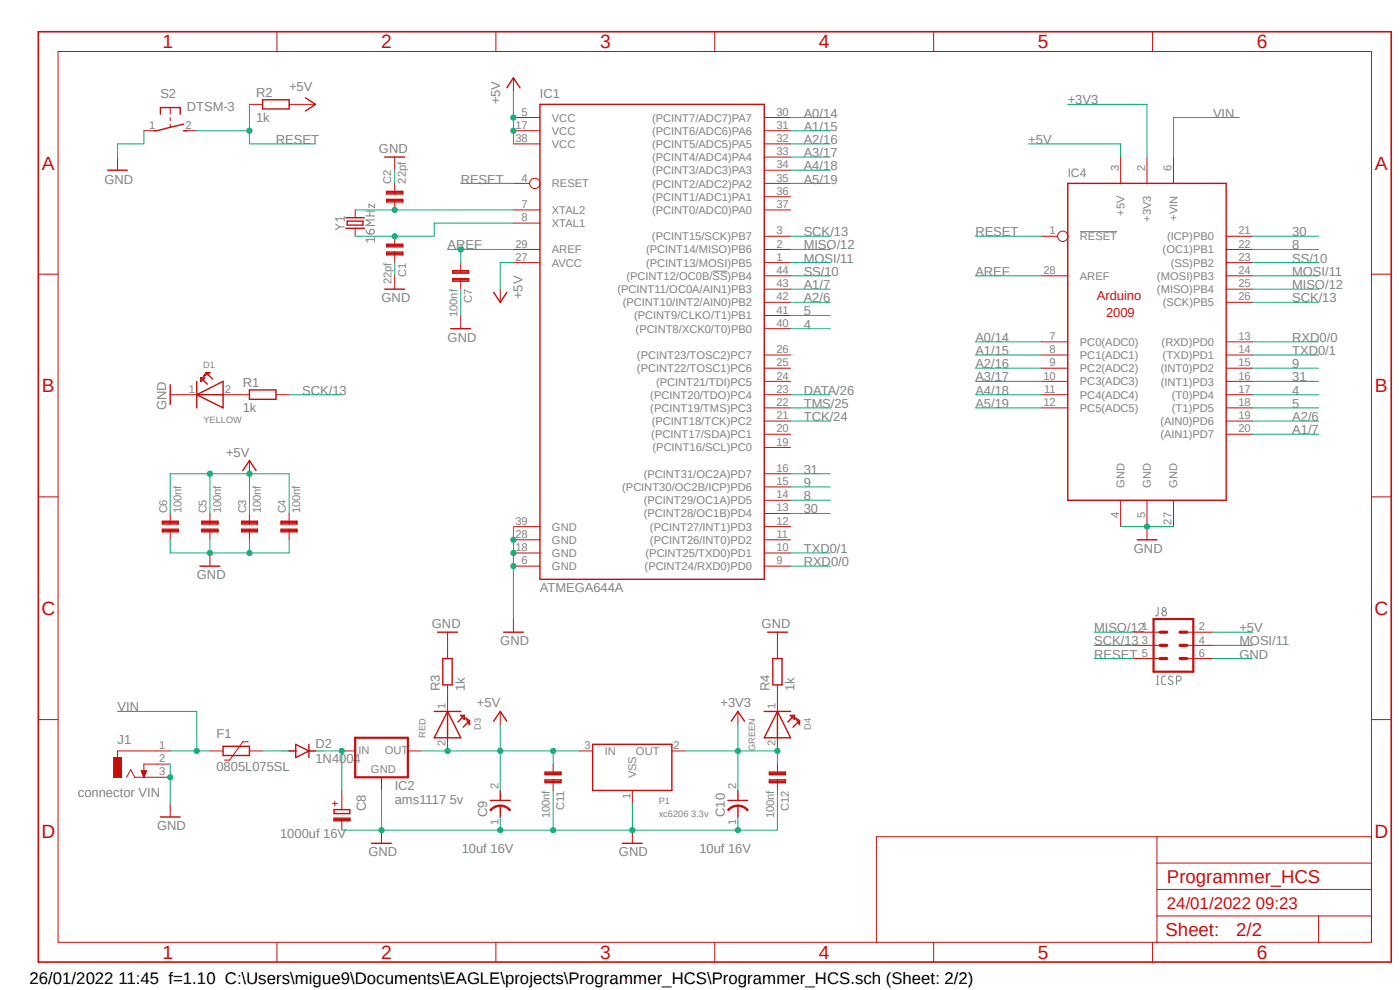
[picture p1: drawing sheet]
<svg xmlns="http://www.w3.org/2000/svg" width="297mm" height="210mm" viewBox="0 0 297 210" stroke-linecap="round" stroke-linejoin="round" font-family="sans-serif">
<path d="M7.5 6.4l288 198.3M295.5 6.4l-288 198.3" fill="none" stroke="#fff" stroke-width=".21"/>
<g fill="none" stroke="#808080" stroke-width=".21">
<path d="M71.2 47.5l.9 .6M72.1 48.1l-.9 .6M72.1 48.1h.9M73 46.4h-1.8l.4 .5M73 45.9v1M77.6 48.9a.88 .88 0 0 0 .8 .8M77.6 45.8h1.9M77.6 44.8h1.9M78.4 44.8v1M78.7 48.7a.52 .52 0 0 1 .7 .3 .52 .52 0 0 1-.4 .7h-.6v-.7zM79.5 50.8h-1.9l.5 .6M79.5 43.3v.8l-1.2-.8v.8"/>
<path d="M79.5 50.4v1M79.5 46.7h-1.9l1.1 .5-1.1 .6h1.9M151.2 57.5h3.1M229.1 49.1h7.9M245.7 128.9v1.4a.45 .45 0 0 1-.6 .3M245.4 145.2h.4M245.4 143.4h.4M245.6 143.4v1.8M247.3 143.4l-.6 .1-.2 .3v1.2l.8 .2M248.8 143.6a.48 .48 0 0 0-.5-.2 .48 .48 0 0 0-.4 .4l.2 .4 .5 .3a.38 .38 0 0 1 .2 .4 .38 .38 0 0 1-.3 .3l-.6-.3M249.6 144.4h.5a.51 .51 0 0 0 .5-.5 .51 .51 0 0 0-.5-.5h-.5v1.8"/>
<circle cx="247" cy="130.2" r=".5"/>
<circle cx="247" cy="129.3" r=".41"/>
</g>
<g fill="none" stroke="#c90d0c" stroke-width=".21">
<path d="M12.3 10.9h278.7v189h-278.7zM58.8 6.7v4.2M105.2 6.7v4.2M108.9 16.5v2.8M151.6 6.7v4.2M198.1 6.7v4.2M244.5 6.7v4.2M24.9 33.3v2.8M52.9 22.1h2.8M61.3 22.1h5.6M83.7 33.3v2.8M83.7 38.9v2.2"/>
<path d="M108.9 27.7h5.7M108.9 24.9h5.7M108.9 30.5h5.7M108.9 38.9h3.5M162.1 27.7h5.6M162.1 24.9h5.6M162.1 30.5h5.6M162.1 33.3h5.6M162.1 36.1h5.6M162.1 38.9h5.6M8.1 58.2h4.2M75.4 44.5v1.7"/>
<path d="M75.4 48.4v1.7M83.7 42.3v2.2M83.7 50.1v2.3M83.7 53.5v2.2M83.7 58.5v2.8M97.7 55.7v2.3M97.7 59.1v2.2M108.9 52.9h5.7M108.9 55.7h5.7M108.9 44.5h5.7M108.9 47.3h5.7M162.1 50.1h5.6"/>
<path d="M162.1 52.9h5.6M162.1 55.7h5.6M162.1 58.5h5.6M162.1 41.7h5.6M162.1 44.5h5.6M291 58.2h4.1M97.7 66.9v2.8M106.1 61.3v2.8M162.1 75.3h5.6M162.1 78.1h5.6M162.1 61.3h5.6M162.1 64.1h5.6"/>
<path d="M162.1 66.9h5.6M162.1 69.7h5.6M36.1 83.7h5.6M47.3 83.7h5.6M52.9 97.7v2.8M58.5 83.7h2.8M162.1 80.9h5.6M162.1 83.7h5.6M162.1 86.5h5.6M162.1 89.3h5.6M162.1 92.1h5.6M162.1 94.9h5.6"/>
<path d="M8.1 105.4h4.2M36.1 108.9v2.3M36.1 112.3v2.2M44.5 108.9v2.3M44.5 112.3v2.2M44.5 117.3v2.8M52.9 108.9v2.3M52.9 112.3v2.2M61.3 108.9v2.3M61.3 112.3v2.2M108.9 111.7h5.7M108.9 114.5h5.7"/>
<path d="M108.9 117.3h5.7M162.1 100.5h5.6M162.1 103.3h5.6M162.1 106.1h5.6M162.1 108.9h5.6M162.1 111.7h5.6M162.1 114.5h5.6M162.1 117.3h5.6M291 105.4h4.1M108.9 120.1h5.7M108.9 131.3v2.8M162.1 120.1h5.6"/>
<path d="M8.1 152.7h4.2M33.3 159.3h-8.4v1.4M44.5 159.3h2.8M52.7 157.4h-1.2l-2.8 3.8h-1.1M52.9 159.3h2.8M72.5 159.3h2.9M86.5 159.3h2.8M122.9 159.3h2.8M142.5 159.3h2.8M291 152.7h4.1M26.9 164.9l.8-1.7 .9 1.7h4.7M33.3 162.1h-2.8v2.8"/>
<path d="M80.9 164.9v2.8M80.9 176.1v2.8M134.2 167.7v2.8M134.2 176.1v2.8M245.4 177.5v22.4M291 177.5h-105.1v22.4M58.8 199.9v4.2M105.2 199.9v4.2M151.6 199.9v4.2M198.1 199.9v4.2M244.5 199.9v4.2M245.4 194.3h45.6"/>
<path d="M245.4 188.7h45.6M245.4 183.1h45.6M279.7 194.3v5.6"/>
<circle cx="113.5" cy="38.9" r="1.1"/>
</g>
<path d="M8.1 6.7h287v197.4h-287z" fill="none" stroke="#c90d0c" stroke-width=".34"/>
<g fill="none" stroke="#c90d0c" stroke-width=".3">
<path d="M107.5 18.6l1.4-2.1 1.4 2.1M22.8 36.1h4.2M55.7 21.2h5.6v1.9h-5.6zM64.8 20.7l2.1 1.4-2.1 1.4M81.6 33.3h4.3M114.6 22.1h47.5v100.8h-47.5zM73.4 46.2h3.9M73.4 48.4h3.9M73.7 46.9h3.3v.9h-3.3zM82 51.8h3.4v.6h-3.4zM82 53.5h3.4v.6h-3.4zM82 40.6h3.4v.5h-3.4z"/>
<path d="M82 42.3h3.4v.5h-3.4zM82 52.1h3.4M82 53.8h3.4M82 42.5h3.4M82 40.9h3.4M96.1 57.4h3.3v.6h-3.3zM96.1 59.1h3.3v.5h-3.3zM96.1 57.7h3.3M96.1 59.4h3.3M43.7 79h.8l-1.3 .8zM43.7 79l1.4 1.4M81.6 61.3h4.3"/>
<path d="M95.6 69.7h4.2M104.7 62l1.4 2.1 1.4-2.1M36.1 81.6v4.2M41.7 83.7l5.6-2.8v5.6zM41.7 83.7h5.6M41.7 80.9v5.6M42.6 80.1h.8l-.8 .8zM42.6 80.1l1.4 1.4M51.5 99.8l1.4-2.1 1.4 2.1M52.9 82.7h5.6v2h-5.6zM34.5 112.3h3.3v.5h-3.3zM34.5 110.6h3.3v.6h-3.3z"/>
<path d="M34.5 112.6h3.3M34.5 110.9h3.3M42.8 112.3h3.4v.5h-3.4zM42.8 110.6h3.4v.6h-3.4zM42.8 112.6h3.4M42.8 110.9h3.4M51.3 112.3h3.3v.5h-3.3zM51.3 110.6h3.3v.6h-3.3zM51.3 112.6h3.3M51.3 110.9h3.3M59.6 112.3h3.4v.5h-3.4zM59.6 110.6h3.4v.6h-3.4z"/>
<path d="M59.6 112.6h3.4M59.6 110.9h3.4M42.4 120.1h4.3M106.8 134.1h4.2M47.3 158.3h5.6v2h-5.6zM61.3 159.3h1.4M62.7 157.9l2.8 1.4-2.8 1.4zM65.5 157.9v2.8M65.5 159.3h1.4M125.7 157.9h16.8v9.8h-16.8zM78.8 178.9h4.2M132 178.9h4.2"/>
</g>
<path d="M75.4 156.5h11.1v8.4h-11.1z" fill="none" stroke="#c90d0c" stroke-width=".47"/>
<path d="M24.1 160.7h1.7v4.2h-1.7z" fill-rule="evenodd" fill="#c90d0c"/>
<g fill="none" stroke="#c90d0c" stroke-width=".21">
<path d="M33.3 159.3h2.8M24.1 160.7h1.7v4.2h-1.7zM30 163.5h1.1l-.6 1.4zM30 163.7h1M30.1 163.7h.9M30.1 163.9h.8M30.1 164h.8M30.2 164.1h.7M30.2 164.2h.6M30.3 164.3h.5M30.3 164.4h.4M30.4 164.5h.3"/>
<path d="M30.4 164.6h.2M30.4 164.7h.2M30.5 164.8h.1M33.3 162.1h2.8M33.3 164.9h2.8M70.5 170.5h1.1M71 169.9v1.1M72.5 167.7v4M72.5 173.9v2.2"/>
</g>
<path d="M70.9 173.9h3.3M70.9 171.7h3.3v.9h-3.3zM70.9 173.6h3.3v.5h-3.3zM104 169.8h4.2M106.1 167.7v2.1M106.1 171.2v2.1" fill="none" stroke="#c90d0c" stroke-width=".3"/>
<path d="M103.9 171.8a2.86 2.86 0 0 1 4.4 0l-.2 .2a2.55 2.55 0 0 0-4 0z" fill-rule="evenodd" fill="#c90d0c"/>
<path d="M103.9 171.8a2.86 2.86 0 0 1 4.4 0l-.2 .2a2.55 2.55 0 0 0-4 0z" fill="none" stroke="#c90d0c" stroke-width=".21"/>
<path d="M154.4 169.8h4.2M156.5 167.7v2.1M156.5 171.2v2.1" fill="none" stroke="#c90d0c" stroke-width=".3"/>
<path d="M154.5 171.6a2.89 2.89 0 0 1 4.3 .2l-.3 .2a2.56 2.56 0 0 0-3.9 0l-.3-.2z" fill-rule="evenodd" fill="#c90d0c"/>
<g fill="none" stroke="#c90d0c" stroke-width=".21">
<path d="M30.5 27.7h2.8M36.1 22.8v1.4M36.1 24.9v.7M36.1 26.3v.7M38.9 27.7h2.8M237.7 33.3v5.6M243.3 33.3v5.6M249 33.3v5.6M220.9 58.5h5.6M220.9 50.1h3.5M260.1 58.5h5.6M260.1 55.7h5.6"/>
<path d="M260.1 52.9h5.6M260.1 50.1h5.6M220.9 78.1h5.6M220.9 75.3h5.6M220.9 72.5h5.6M260.1 64.1h5.6M260.1 61.3h5.6M260.1 78.1h5.6M260.1 75.3h5.6M260.1 72.5h5.6M220.9 86.5h5.6M220.9 83.7h5.6"/>
<path d="M220.9 80.9h5.6M260.1 92.1h5.6M260.1 89.3h5.6M260.1 86.5h5.6M260.1 83.7h5.6M260.1 80.9h5.6M237.7 106.1v5.6M243.3 106.1v8.4M249 106.1v5.6M95 134.1v5.6M164.9 134.1v5.6M240.5 134.1h5.6"/>
<path d="M240.5 136.9h5.6M240.5 139.7h5.6M251.8 134.1h5.5M251.8 136.9h5.5M251.8 139.7h5.5M95 145.3v5.6M95 156.5v2.8M106.1 150.9v2.8M156.5 150.9v2.8M164.9 145.3v5.6M164.9 156.5v2.8M36.1 170.5v2.8"/>
<path d="M117.3 162.1v2.2M117.3 165.4v2.3M154.5 171.6a2.89 2.89 0 0 1 4.3 .2l-.3 .2a2.56 2.56 0 0 0-3.9 0l-.3-.2zM164.9 162.1v2.2M164.9 165.4v2.3"/>
<circle cx="225.5" cy="50.1" r="1.1"/>
</g>
<g fill="none" stroke="#c90d0c" stroke-width=".3">
<path d="M34 24.2v-1.4h4.2v1.4M38.9 26.3l-5.6 1.4h-.7M38.9 27.7h.7M226.5 38.9h33.6v67.2h-33.6zM241.3 114.5h4.1M92.8 134.1h4.2M93.9 139.7h2v5.6h-2zM162.9 134.1h4.1M164 139.7h1.9v5.6h-1.9zM92.1 150.9h5.6M95 150.9l2.7 5.6h-5.6zM95 150.9v5.6"/>
<path d="M97.7 151.8h.8v.8zM98.5 151.8l-1.3 1.4M98.8 152.4l.8 .5v.8zM99.6 152.9l-1.3 1.4M104.7 153l1.4-2.1 1.4 2.1M155.2 153l1.3-2.1 1.4 2.1M162.1 150.9h5.6M164.9 150.9l2.8 5.6h-5.6zM164.9 150.9v5.6M167.7 151.8h.8v.8zM168.5 151.8l-1.4 1.4M168.8 152.4l.8 .5v.8z"/>
<path d="M169.6 152.9l-1.4 1.4M34 173.3h4.2M115.7 163.8h3.3v.5h-3.3zM115.7 165.4h3.3v.6h-3.3zM115.7 164h3.3M115.7 165.7h3.3M163.2 163.8h3.4v.5h-3.4zM163.2 165.4h3.4v.6h-3.4zM163.2 164h3.4M163.2 165.7h3.4"/>
</g>
<path d="M246.1 139.7h1.4M246.1 136.9h1.4M246.1 134.1h1.4M250.4 139.7h1.4M250.4 136.9h1.4M250.4 134.1h1.4" fill="none" stroke="#c90d0c" stroke-width=".68"/>
<path d="M244.7 131.3h8.5v11.2h-8.5z" fill="none" stroke="#c90d0c" stroke-width=".47"/>
<path d="M75.4 44.5h33.5" fill="none" stroke="#0dab76" stroke-width=".21"/>
<circle cx="83.7" cy="44.5" r=".55" fill="#0dab76"/>
<g fill="none" stroke="#0dab76" stroke-width=".21">
<path d="M108.9 47.3h-16.8v2.8h-16.7"/>
<circle cx="83.7" cy="44.5" r=".55"/>
</g>
<circle cx="83.7" cy="50.1" r=".55" fill="#0dab76"/>
<g fill="none" stroke="#0dab76" stroke-width=".21">
<path d="M83.7 36.1v2.8M83.7 55.7v2.8M108.9 111.7v5.6"/>
<circle cx="83.7" cy="50.1" r=".55"/>
</g>
<circle cx="108.9" cy="114.5" r=".55" fill="#0dab76"/>
<g fill="none" stroke="#0dab76" stroke-width=".21">
<path d="M108.9 117.3v2.8"/>
<circle cx="108.9" cy="114.5" r=".55"/>
</g>
<circle cx="108.9" cy="117.3" r=".55" fill="#0dab76"/>
<g fill="none" stroke="#0dab76" stroke-width=".21">
<path d="M108.9 120.1v11.2"/>
<circle cx="108.9" cy="117.3" r=".55"/>
</g>
<circle cx="108.9" cy="120.1" r=".55" fill="#0dab76"/>
<g fill="none" stroke="#0dab76" stroke-width=".21">
<path d="M30.5 27.7v2.8h-5.6v2.8M36.1 114.5v2.8h25.2v-2.8M44.5 114.5v2.8"/>
<circle cx="108.9" cy="120.1" r=".55"/>
</g>
<circle cx="44.5" cy="117.3" r=".55" fill="#0dab76"/>
<g fill="none" stroke="#0dab76" stroke-width=".21">
<path d="M52.9 114.5v2.8"/>
<circle cx="44.5" cy="117.3" r=".55"/>
</g>
<circle cx="52.9" cy="117.3" r=".55" fill="#0dab76"/>
<g fill="none" stroke="#0dab76" stroke-width=".21">
<path d="M97.7 61.3v5.6M80.9 167.7v8.4h-8.4"/>
<circle cx="52.9" cy="117.3" r=".55"/>
</g>
<circle cx="80.9" cy="176.1" r=".55" fill="#0dab76"/>
<g fill="none" stroke="#0dab76" stroke-width=".21">
<path d="M80.9 176.1h36.4M106.1 173.3v2.8M134.2 170.5v5.6"/>
<circle cx="80.9" cy="176.1" r=".55"/>
</g>
<circle cx="106.1" cy="176.1" r=".55" fill="#0dab76"/>
<circle cx="106.1" cy="176.1" r=".55" fill="none" stroke="#0dab76" stroke-width=".21"/>
<circle cx="134.2" cy="176.1" r=".55" fill="#0dab76"/>
<g fill="none" stroke="#0dab76" stroke-width=".21">
<path d="M117.3 167.7v8.4h39.2v-2.8"/>
<circle cx="134.2" cy="176.1" r=".55"/>
</g>
<circle cx="117.4" cy="176.1" r=".55" fill="#0dab76"/>
<g fill="none" stroke="#0dab76" stroke-width=".21">
<path d="M164.9 167.7v8.4h-8.4"/>
<circle cx="117.4" cy="176.1" r=".55"/>
</g>
<circle cx="156.6" cy="176.1" r=".55" fill="#0dab76"/>
<g fill="none" stroke="#0dab76" stroke-width=".21">
<path d="M36.1 162.1v8.4"/>
<circle cx="156.6" cy="176.1" r=".55"/>
</g>
<circle cx="36.1" cy="164.9" r=".55" fill="#0dab76"/>
<g fill="none" stroke="#0dab76" stroke-width=".21">
<path d="M237.7 111.7h11.3"/>
<circle cx="36.1" cy="164.9" r=".55"/>
</g>
<circle cx="243.3" cy="111.7" r=".55" fill="#0dab76"/>
<g fill="none" stroke="#0dab76" stroke-width=".21">
<path d="M41.7 27.7h11.2M52.9 22.1v8.4h14M97.7 38.9h11.2M257.3 139.7h8.4"/>
<circle cx="243.3" cy="111.7" r=".55"/>
</g>
<circle cx="52.9" cy="27.7" r=".55" fill="#0dab76"/>
<g fill="none" stroke="#0dab76" stroke-width=".21">
<path d="M108.9 24.9v5.6M206.9 50.1h14M232.2 139.7h8.3"/>
<circle cx="52.9" cy="27.7" r=".55"/>
</g>
<circle cx="108.9" cy="27.7" r=".55" fill="#0dab76"/>
<g fill="none" stroke="#0dab76" stroke-width=".21">
<path d="M108.9 19.3v5.6"/>
<circle cx="108.9" cy="27.7" r=".55"/>
</g>
<circle cx="108.9" cy="24.9" r=".55" fill="#0dab76"/>
<g fill="none" stroke="#0dab76" stroke-width=".21">
<path d="M108.9 55.7h-2.8v5.6M36.1 108.9v-8.4h25.2v8.4M44.5 100.5v8.4"/>
<circle cx="108.9" cy="24.9" r=".55"/>
</g>
<circle cx="44.5" cy="100.5" r=".55" fill="#0dab76"/>
<g fill="none" stroke="#0dab76" stroke-width=".21">
<path d="M52.9 100.5v8.4"/>
<circle cx="44.5" cy="100.5" r=".55"/>
</g>
<circle cx="52.9" cy="100.5" r=".55" fill="#0dab76"/>
<g fill="none" stroke="#0dab76" stroke-width=".21">
<path d="M89.3 159.3h33.6M106.1 159.3v8.4"/>
<circle cx="52.9" cy="100.5" r=".55"/>
</g>
<circle cx="106.1" cy="159.3" r=".55" fill="#0dab76"/>
<g fill="none" stroke="#0dab76" stroke-width=".21">
<path d="M106.1 153.7v5.6M117.3 159.3v2.8"/>
<circle cx="106.1" cy="159.3" r=".55"/>
</g>
<circle cx="117.4" cy="159.3" r=".55" fill="#0dab76"/>
<circle cx="117.4" cy="159.3" r=".55" fill="none" stroke="#0dab76" stroke-width=".21"/>
<circle cx="95" cy="159.3" r=".55" fill="#0dab76"/>
<g fill="none" stroke="#0dab76" stroke-width=".21">
<path d="M167.7 30.5h8.4M167.7 24.9h8.4M167.7 27.7h8.4M167.7 33.3h8.4M167.7 36.1h8.4M167.7 38.9h8.4M218.1 30.5h19.6v2.8M95 52.9h13.9M97.7 52.9v2.8M167.7 52.9h8.4M167.7 55.7h8.4M167.7 58.5h8.4"/>
<path d="M167.7 50.1h8.4M265.7 52.9h14M265.7 55.7h14M265.7 58.5h14M265.7 50.1h14M167.7 61.3h8.4M167.7 64.1h8.4M167.7 66.9h8.4M167.7 69.7h8.4M206.9 72.5h14M206.9 75.3h14M206.9 78.1h14"/>
<path d="M265.7 72.5h14M265.7 75.3h14M265.7 78.1h14M265.7 61.3h14M265.7 64.1h14M61.3 83.7h11.2M167.7 86.5h8.4M167.7 89.3h8.4M206.9 80.9h14M206.9 83.7h14M206.9 86.5h14M265.7 80.9h14"/>
<path d="M265.7 83.7h14M265.7 86.5h14M265.7 92.1h14M265.7 89.3h14M167.7 100.5h8.4M167.7 103.3h8.4M167.7 106.1h8.4M167.7 108.9h8.4M167.7 117.3h8.4M167.7 120.1h8.4M232.2 134.1h8.3M232.2 136.9h8.3"/>
<path d="M257.3 134.1h8.4M257.3 136.9h8.4"/>
<circle cx="95" cy="159.3" r=".55"/>
</g>
<circle cx="97.7" cy="52.9" r=".55" fill="#0dab76"/>
<g fill="none" stroke="#0dab76" stroke-width=".21">
<path d="M206.9 58.5h14M66.9 159.3h5.6v8.4"/>
<circle cx="97.7" cy="52.9" r=".55"/>
</g>
<circle cx="72.5" cy="159.3" r=".55" fill="#0dab76"/>
<g fill="none" stroke="#0dab76" stroke-width=".21">
<path d="M24.9 150.9h16.8v8.4M36.1 159.3h8.4"/>
<circle cx="72.5" cy="159.3" r=".55"/>
</g>
<circle cx="41.7" cy="159.3" r=".55" fill="#0dab76"/>
<g fill="none" stroke="#0dab76" stroke-width=".21">
<path d="M262.9 24.9h-13.9v8.4M55.7 159.3h5.6M145.3 159.3h11.2M156.5 153.7v14"/>
<circle cx="41.7" cy="159.3" r=".55"/>
</g>
<circle cx="156.6" cy="159.3" r=".55" fill="#0dab76"/>
<g fill="none" stroke="#0dab76" stroke-width=".21">
<path d="M156.5 159.3h8.4v2.8"/>
<circle cx="156.6" cy="159.3" r=".55"/>
</g>
<circle cx="164.9" cy="159.3" r=".55" fill="#0dab76"/>
<g fill="none" stroke="#0dab76" stroke-width=".21">
<path d="M226.5 22.1h16.8v11.2M167.7 83.7h8.4"/>
<circle cx="164.9" cy="159.3" r=".55"/>
</g>
<g font-size="4.1" fill="#c90d0c">
<text x="34.5" y="10.3">1</text>
<text x="80.9" y="10.3">2</text>
<text x="127.3" y="10.3">3</text>
<text x="173.7" y="10.3">4</text>
<text x="220.2" y="10.3">5</text>
<text x="266.6" y="10.3">6</text>
<text x="8.9" y="36">A</text>
<text x="291.7" y="36">A</text>
<text x="8.9" y="83.2">B</text>
<text x="291.7" y="83.2">B</text>
<text x="8.8" y="130.5">C</text>
<text x="291.6" y="130.5">C</text>
<text x="8.8" y="177.7">D</text>
<text x="291.6" y="177.7">D</text>
<text x="34.5" y="203.4">1</text>
<text x="80.9" y="203.4">2</text>
<text x="127.3" y="203.4">3</text>
<text x="173.7" y="203.4">4</text>
<text x="220.2" y="203.4">5</text>
<text x="266.6" y="203.4">6</text>
</g>
<g font-size="3.9" fill="#c90d0c">
<text x="247.6" y="187.3">Programmer_HCS</text>
<text x="247.3" y="198.6">Sheet:</text>
<text x="262.3" y="198.5">2/2</text>
</g>
<text font-size="3.6" fill="#c90d0c" x="247.6" y="192.9">24/01/2022 09:23</text>
<text font-size="3.6" x="6.3" y="208.7">26/01/2022 11:45 f=1.10 C:\Users\migue9\Documents\EAGLE\projects\Programmer_HCS\Programmer_HCS.sch (Sheet: 2/2)</text>
<g font-size="2.8" fill="#808080">
<text x="34" y="20.7">S2</text>
<text x="39.6" y="23.5">DTSM-3</text>
<text x="54.3" y="20.5">R2</text>
<text x="61.3" y="19.3">+5V</text>
<text x="106.1" y="22.1" transform="rotate(-90 106.1 22.1)">+5V</text>
<text x="114.6" y="20.7">IC1</text>
<text x="226.5" y="22.1">+3V3</text>
<text x="54.3" y="25.8">1k</text>
<text x="170.5" y="24.9">A0/14</text>
<text x="170.5" y="27.7">A1/15</text>
<text x="257.3" y="24.9">VIN</text>
<text x="58.5" y="30.5">RESET</text>
<text x="80.4" y="32.5">GND</text>
<text x="170.5" y="30.5">A2/16</text>
<text x="170.5" y="33.3">A3/17</text>
<text x="218.1" y="30.5">+5V</text>
<text x="22.1" y="38.9">GND</text>
<text x="97.7" y="38.9">RESET</text>
<text x="170.5" y="36.1">A4/18</text>
<text x="170.5" y="38.9">A5/19</text>
<text x="95" y="52.9">AREF</text>
<text x="170.5" y="52.9">MISO/12</text>
<text x="170.5" y="50.1">SCK/13</text>
<text x="206.9" y="50.1">RESET</text>
<text x="274.1" y="52.9">8</text>
<text x="274.1" y="50.1">30</text>
<text x="170.5" y="55.7">MOSI/11</text>
<text x="170.5" y="58.5">SS/10</text>
<text x="206.9" y="58.5">AREF</text>
<text x="274.1" y="58.5">MOSI/11</text>
<text x="274.1" y="55.7">SS/10</text>
<text x="80.9" y="64.1">GND</text>
<text x="110.9" y="63.5" transform="rotate(-90 110.9 63.5)">+5V</text>
<text x="170.5" y="61.3">A1/7</text>
<text x="170.5" y="64.1">A2/6</text>
<text x="274.1" y="61.3">MISO/12</text>
<text x="274.1" y="64.1">SCK/13</text>
<text x="170.5" y="66.9">5</text>
<text x="170.5" y="69.7">4</text>
<text x="95" y="72.5">GND</text>
<text x="206.9" y="72.5">A0/14</text>
<text x="206.9" y="75.3">A1/15</text>
<text x="274.1" y="75.3">TXD0/1</text>
<text x="274.1" y="72.5">RXD0/0</text>
<text x="51.5" y="82.1">R1</text>
<text x="64.1" y="83.7">SCK/13</text>
<text x="170.5" y="83.7">DATA/26</text>
<text x="206.9" y="78.1">A2/16</text>
<text x="206.9" y="80.9">A3/17</text>
<text x="206.9" y="83.7">A4/18</text>
<text x="274.1" y="83.7">4</text>
<text x="274.1" y="80.9">31</text>
<text x="274.1" y="78.1">9</text>
<text x="35.3" y="87" transform="rotate(-90 35.3 87)">GND</text>
<text x="51.5" y="87.4">1k</text>
<text x="170.5" y="86.5">TMS/25</text>
<text x="170.5" y="89.3">TCK/24</text>
<text x="206.9" y="86.5">A5/19</text>
<text x="274.1" y="89.3">A2/6</text>
<text x="274.1" y="86.5">5</text>
<text x="274.1" y="92.1">A1/7</text>
<text x="48" y="96.9">+5V</text>
<text x="170.5" y="100.5">31</text>
<text x="170.5" y="103.3">9</text>
<text x="170.5" y="106.1">8</text>
<text x="170.5" y="108.9">30</text>
<text x="170.5" y="117.3">TXD0/1</text>
<text x="240.5" y="117.3">GND</text>
<text x="41.7" y="122.9">GND</text>
<text x="114.6" y="125.7">ATMEGA644A</text>
<text x="170.5" y="120.1">RXD0/0</text>
<text x="91.6" y="133.3">GND</text>
<text x="106.1" y="136.9">GND</text>
<text x="161.6" y="133.3">GND</text>
<text x="232.2" y="134.1">MISO/12</text>
<text x="232.2" y="136.9">SCK/13</text>
<text x="262.9" y="134.1">+5V</text>
<text x="262.9" y="136.9">MOSI/11</text>
<text x="232.2" y="139.7">RESET</text>
<text x="262.9" y="139.7">GND</text>
<text x="93.3" y="146.7" transform="rotate(-90 93.3 146.7)">R3</text>
<text x="98.6" y="146.7" transform="rotate(-90 98.6 146.7)">1k</text>
<text x="163.3" y="146.7" transform="rotate(-90 163.3 146.7)">R4</text>
<text x="168.6" y="146.7" transform="rotate(-90 168.6 146.7)">1k</text>
<text x="24.9" y="150.9">VIN</text>
<text x="101.2" y="150">+5V</text>
<text x="152.9" y="150">+3V3</text>
<text x="24.9" y="157.9">J1</text>
<text x="45.9" y="156.5">F1</text>
<text x="66.9" y="161.8">1N4004</text>
<text x="66.9" y="158.7">D2</text>
<text x="45.9" y="163.5">0805L075SL</text>
<text x="83.7" y="167.7">IC2</text>
<text x="16.5" y="169.1">connector VIN</text>
<text x="77.6" y="172" transform="rotate(-90 77.6 172)">C8</text>
<text x="83.7" y="170.5">ams1117 5v</text>
<text x="103.3" y="173.3" transform="rotate(-90 103.3 173.3)">C9</text>
<text x="153.8" y="173.3" transform="rotate(-90 153.8 173.3)">C10</text>
<text x="33.3" y="176.1">GND</text>
<text x="59.4" y="177.7">1000uf 16V</text>
<text x="78.1" y="181.7">GND</text>
<text x="98" y="180.8">10uf 16V</text>
<text x="131.3" y="181.7">GND</text>
<text x="148.4" y="180.8">10uf 16V</text>
</g>
<g font-size="2.8" fill="#c90d0c">
<text x="232.7" y="63.5">Arduino</text>
<text x="234.7" y="67.2">2009</text>
</g>
<text font-size="2.6" fill="#808080" x="226.5" y="37.5">IC4</text>
<g font-size="2.4" fill="#808080">
<text x="31.6" y="27.3">1</text>
<text x="39.3" y="27.3">2</text>
<text x="109.3" y="27.3">17</text>
<text x="110.7" y="24.6">5</text>
<text x="117.1" y="28.6">VCC</text>
<text x="117.1" y="25.8">VCC</text>
<text x="138.3" y="28.6">(PCINT6/ADC6)PA6</text>
<text x="138.3" y="25.8">(PCINT7/ADC7)PA7</text>
<text x="164.7" y="27.3">31</text>
<text x="164.7" y="24.6">30</text>
<text x="109.3" y="30.1">38</text>
<text x="117.1" y="31.4">VCC</text>
<text x="138.3" y="31.4">(PCINT5/ADC5)PA5</text>
<text x="138.3" y="34.2">(PCINT4/ADC4)PA4</text>
<text x="164.7" y="30.1">32</text>
<text x="164.7" y="32.9">33</text>
<text x="164.7" y="35.7">34</text>
<text x="83" y="38.9" transform="rotate(-90 83 38.9)">C2</text>
<text x="86.1" y="38.9" transform="rotate(-90 86.1 38.9)">22pf</text>
<text x="110.7" y="38.5">4</text>
<text x="117.1" y="39.8">RESET</text>
<text x="138.3" y="37">(PCINT3/ADC3)PA3</text>
<text x="138.3" y="39.8">(PCINT2/ADC2)PA2</text>
<text x="164.7" y="38.5">35</text>
<text x="164.7" y="41.3">36</text>
<text x="237.4" y="36.4" transform="rotate(-90 237.4 36.4)">3</text>
<text x="243" y="36.4" transform="rotate(-90 243 36.4)">2</text>
<text x="248.5" y="36.4" transform="rotate(-90 248.5 36.4)">6</text>
<text x="110.7" y="46.9">8</text>
<text x="110.7" y="44.2">7</text>
<text x="117.1" y="45.4">XTAL2</text>
<text x="138.3" y="42.6">(PCINT1/ADC1)PA1</text>
<text x="138.3" y="45.4">(PCINT0/ADC0)PA0</text>
<text x="164.7" y="44.2">37</text>
<text x="238.6" y="45.8" transform="rotate(-90 238.6 45.8)">+5V</text>
<text x="244.2" y="47.1" transform="rotate(-90 244.2 47.1)">+3V3</text>
<text x="249.8" y="46.8" transform="rotate(-90 249.8 46.8)">+VIN</text>
<text x="109.3" y="52.5">29</text>
<text x="117.1" y="53.8">AREF</text>
<text x="117.1" y="48.2">XTAL1</text>
<text x="137.1" y="53.8">(PCINT14/MISO)PB6</text>
<text x="138.3" y="51">(PCINT15/SCK)PB7</text>
<text x="164.7" y="49.7">3</text>
<text x="164.7" y="52.5">2</text>
<text x="222.7" y="49.7">1</text>
<text x="229.1" y="51">RESET</text>
<text x="246.6" y="53.8">(OC1)PB1</text>
<text x="247.6" y="51">(ICP)PB0</text>
<text x="262.7" y="52.5">22</text>
<text x="262.7" y="49.7">21</text>
<text x="86.1" y="58.7" transform="rotate(-90 86.1 58.7)">C1</text>
<text x="109.3" y="55.3">27</text>
<text x="117.1" y="56.6">AVCC</text>
<text x="132.9" y="59.4">(PCINT12/OC0B/SS)PB4</text>
<text x="137.1" y="56.6">(PCINT13/MOSI)PB5</text>
<text x="164.7" y="55.3">1</text>
<text x="164.7" y="58.1">44</text>
<text x="221.4" y="58.1">28</text>
<text x="229.1" y="59.4">AREF</text>
<text x="245.5" y="59.4">(MOSI)PB3</text>
<text x="248.4" y="56.6">(SS)PB2</text>
<text x="262.7" y="58.1">24</text>
<text x="262.7" y="55.3">23</text>
<text x="83.1" y="60.3" transform="rotate(-90 83.1 60.3)">22pf</text>
<text x="100.1" y="64.3" transform="rotate(-90 100.1 64.3)">C7</text>
<text x="131" y="62.2">(PCINT11/OC0A/AIN1)PB3</text>
<text x="132.1" y="65">(PCINT10/INT2/AIN0)PB2</text>
<text x="164.7" y="60.9">43</text>
<text x="164.7" y="63.7">42</text>
<text x="245.5" y="62.2">(MISO)PB4</text>
<text x="246.7" y="65">(SCK)PB5</text>
<text x="262.7" y="63.7">26</text>
<text x="262.7" y="60.9">25</text>
<text x="97" y="67.3" transform="rotate(-90 97 67.3)">100nf</text>
<text x="134.5" y="67.8">(PCINT9/CLKO/T1)PB1</text>
<text x="134.8" y="70.6">(PCINT8/XCK0/T0)PB0</text>
<text x="164.7" y="66.5">41</text>
<text x="164.7" y="69.3">40</text>
<text x="135.1" y="76.2">(PCINT23/TOSC2)PC7</text>
<text x="164.7" y="74.9">26</text>
<text x="164.7" y="77.7">25</text>
<text x="222.7" y="72.1">7</text>
<text x="222.7" y="77.7">9</text>
<text x="222.7" y="74.9">8</text>
<text x="229.1" y="73.4">PC0(ADC0)</text>
<text x="229.1" y="76.2">PC1(ADC1)</text>
<text x="246.4" y="73.4">(RXD)PD0</text>
<text x="246.6" y="76.2">(TXD)PD1</text>
<text x="262.7" y="77.7">15</text>
<text x="262.7" y="74.9">14</text>
<text x="262.7" y="72.1">13</text>
<text x="40" y="83.3">1</text>
<text x="47.7" y="83.3">2</text>
<text x="135.1" y="79">(PCINT22/TOSC1)PC6</text>
<text x="139.2" y="81.8">(PCINT21/TDI)PC5</text>
<text x="164.7" y="80.5">24</text>
<text x="164.7" y="83.3">23</text>
<text x="221.4" y="80.5">10</text>
<text x="221.5" y="83.3">11</text>
<text x="229.1" y="81.7">PC3(ADC3)</text>
<text x="229.1" y="79">PC2(ADC2)</text>
<text x="246.3" y="81.8">(INT1)PD3</text>
<text x="246.3" y="79">(INT0)PD2</text>
<text x="262.7" y="83.3">17</text>
<text x="262.7" y="80.5">16</text>
<text x="138" y="84.6">(PCINT20/TDO)PC4</text>
<text x="138" y="87.4">(PCINT19/TMS)PC3</text>
<text x="164.7" y="86.1">22</text>
<text x="164.7" y="88.9">21</text>
<text x="221.4" y="86.1">12</text>
<text x="229.1" y="84.5">PC4(ADC4)</text>
<text x="229.1" y="87.4">PC5(ADC5)</text>
<text x="248.6" y="87.4">(T1)PD5</text>
<text x="248.6" y="84.6">(T0)PD4</text>
<text x="262.7" y="88.9">19</text>
<text x="262.7" y="86.1">18</text>
<text x="138.2" y="93">(PCINT17/SDA)PC1</text>
<text x="138.3" y="90.2">(PCINT18/TCK)PC2</text>
<text x="138.4" y="95.8">(PCINT16/SCL)PC0</text>
<text x="164.7" y="91.7">20</text>
<text x="164.7" y="94.5">19</text>
<text x="246.2" y="93">(AIN1)PD7</text>
<text x="246.2" y="90.2">(AIN0)PD6</text>
<text x="262.7" y="91.7">20</text>
<text x="136.6" y="101.3">(PCINT31/OC2A)PD7</text>
<text x="164.7" y="100.1">16</text>
<text x="132" y="104.2">(PCINT30/OC2B/ICP)PD6</text>
<text x="136.6" y="107">(PCINT29/OC1A)PD5</text>
<text x="164.7" y="102.9">15</text>
<text x="164.7" y="105.7">14</text>
<text x="238.6" y="103.5" transform="rotate(-90 238.6 103.5)">GND</text>
<text x="244.2" y="103.5" transform="rotate(-90 244.2 103.5)">GND</text>
<text x="249.8" y="103.5" transform="rotate(-90 249.8 103.5)">GND</text>
<text x="35.4" y="108.9" transform="rotate(-90 35.4 108.9)">C6</text>
<text x="38.5" y="108.9" transform="rotate(-90 38.5 108.9)">100nf</text>
<text x="43.8" y="108.9" transform="rotate(-90 43.8 108.9)">C5</text>
<text x="46.9" y="108.9" transform="rotate(-90 46.9 108.9)">100nf</text>
<text x="52.2" y="108.9" transform="rotate(-90 52.2 108.9)">C3</text>
<text x="55.3" y="108.9" transform="rotate(-90 55.3 108.9)">100nf</text>
<text x="60.6" y="108.9" transform="rotate(-90 60.6 108.9)">C4</text>
<text x="63.7" y="108.9" transform="rotate(-90 63.7 108.9)">100nf</text>
<text x="109.3" y="111.3">39</text>
<text x="117.1" y="112.6">GND</text>
<text x="136.6" y="109.8">(PCINT28/OC1B)PD4</text>
<text x="137.9" y="112.6">(PCINT27/INT1)PD3</text>
<text x="164.7" y="108.5">13</text>
<text x="164.7" y="111.3">12</text>
<text x="237.4" y="110" transform="rotate(-90 237.4 110)">4</text>
<text x="243" y="110" transform="rotate(-90 243 110)">5</text>
<text x="248.5" y="111.3" transform="rotate(-90 248.5 111.3)">27</text>
<text x="109.3" y="116.9">18</text>
<text x="109.3" y="114.1">28</text>
<text x="110.7" y="119.7">6</text>
<text x="117.1" y="118.2">GND</text>
<text x="117.1" y="115.4">GND</text>
<text x="136.9" y="118.2">(PCINT25/TXD0)PD1</text>
<text x="137.9" y="115.4">(PCINT26/INT0)PD2</text>
<text x="164.7" y="114.1">11</text>
<text x="164.7" y="116.9">10</text>
<text x="164.7" y="119.7">9</text>
<text x="117.1" y="120.9">GND</text>
<text x="136.7" y="120.9">(PCINT24/RXD0)PD0</text>
<text x="242.3" y="133.7">1</text>
<text x="242.3" y="136.5">3</text>
<text x="254.3" y="136.5">4</text>
<text x="254.3" y="133.7">2</text>
<text x="242.3" y="139.3">5</text>
<text x="254.3" y="139.3">6</text>
<text x="94.5" y="150.5" transform="rotate(-90 94.5 150.5)">1</text>
<text x="164.6" y="150.5" transform="rotate(-90 164.6 150.5)">1</text>
<text x="33.7" y="158.9">1</text>
<text x="33.7" y="161.7">2</text>
<text x="76" y="160">IN</text>
<text x="81.6" y="160">OUT</text>
<text x="94.5" y="158.2" transform="rotate(-90 94.5 158.2)">2</text>
<text x="124" y="158.9">3</text>
<text x="128.3" y="160.1">IN</text>
<text x="134.9" y="160.1">OUT</text>
<text x="142.9" y="158.9">2</text>
<text x="164.6" y="158.2" transform="rotate(-90 164.6 158.2)">2</text>
<text x="33.7" y="164.5">3</text>
<text x="78.7" y="164">GND</text>
<text x="105.7" y="167.3" transform="rotate(-90 105.7 167.3)">2</text>
<text x="135" y="165.1" transform="rotate(-90 135 165.1)">VSS</text>
<text x="156.2" y="167.3" transform="rotate(-90 156.2 167.3)">2</text>
<text x="116.6" y="173.6" transform="rotate(-90 116.6 173.6)">100nf</text>
<text x="119.7" y="171.8" transform="rotate(-90 119.7 171.8)">C11</text>
<text x="133.7" y="169.4" transform="rotate(-90 133.7 169.4)">1</text>
<text x="164.3" y="173.6" transform="rotate(-90 164.3 173.6)">100nf</text>
<text x="167.3" y="172" transform="rotate(-90 167.3 172)">C12</text>
<text x="105.7" y="175" transform="rotate(-90 105.7 175)">1</text>
<text x="156.2" y="175" transform="rotate(-90 156.2 175)">1</text>
</g>
<g font-size="1.9" fill="#808080">
<text x="43.1" y="78">D1</text>
<text x="43.2" y="89.8">YELLOW</text>
<text x="102" y="154.8" transform="rotate(-90 102 154.8)">D3</text>
<text x="172" y="154.8" transform="rotate(-90 172 154.8)">D4</text>
<text x="90.3" y="156.5" transform="rotate(-90 90.3 156.5)">RED</text>
<text x="160.2" y="159.3" transform="rotate(-90 160.2 159.3)">GREEN</text>
<text x="139.7" y="170.5">P1</text>
<text x="139.7" y="173.3">xc6206 3.3v</text>
</g>
<g font-size=".6" fill="#808080">
<text x="59.6" y="159.5">SpiceOrder 1</text>
<text x="65.2" y="159.5">SpiceOrder 2</text>
</g>
</svg>
